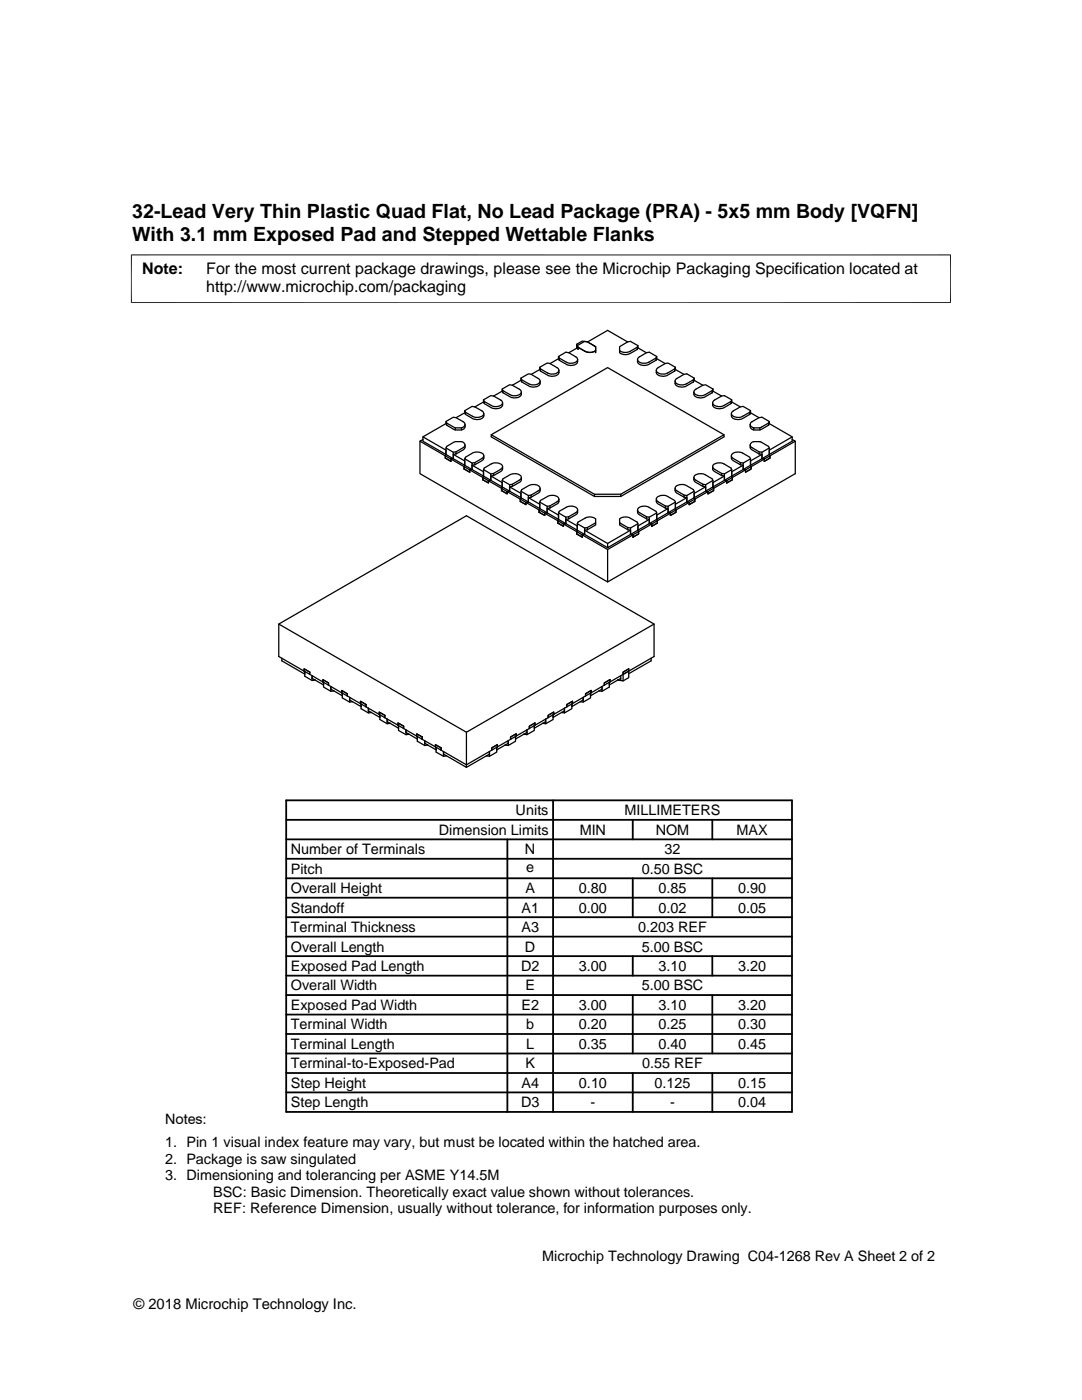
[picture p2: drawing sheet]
<svg xmlns="http://www.w3.org/2000/svg" width="216mm" height="279mm" viewBox="0 0 216 279" stroke-linecap="round" stroke-linejoin="round" font-family="sans-serif">
<g fill="none" stroke="#000" stroke-width=".25">
<path d="M96.5 79.8l.1 .7M100.2 78.1l.2 .3a3.1 3.1 0 0 0 3 .9 .84 .84 0 0 0 .6-1.1M100.2 77.6l.2 .8M100.2 78.1l-1.7 .9M100.4 78a4 4 0 0 0 2.4 1 1.08 1.08 0 0 0 1.2-.8 3 3 0 0 0-2.3-1.4l-1.5 .8v.5M103.9 75.5l.2 .7M103.9 75.9l.2 .3a3.1 3.1 0 0 0 3.1 .9 .85 .85 0 0 0 .6-1M103.9 75.9l-1.6 1M104.1 75.8l1.4 .8a1.7 1.7 0 0 0 2.2-.4l-.2-.6-1.5-.9-.6-.1-1.5 .9v.4M107.7 73.7l.1 .4a3.1 3.1 0 0 0 3.1 .9 .85 .85 0 0 0 .6-1.1M107.7 73.3l.1 .8M107.7 73.7l-1.7 1"/>
<path d="M107.8 73.6l1.5 .8a1.79 1.79 0 0 0 2.2-.4l-.2-.5-1.6-1h-.5l-1.5 .8v.4M111.4 71.1v.5M111.4 71.1l1.5-.8a2.99 2.99 0 0 1 2.3 1.4 1.19 1.19 0 0 1-1.6 .8l-2-1zM111.4 71.6l.2 .3a3.1 3.1 0 0 0 3.1 .9 .86 .86 0 0 0 .6-1.1M111.4 71.6l-1.7 1M111.6 71.5v.4M115.1 68.7l.2 .6v.4l-.1-.7M115.3 69.3l2 1h.7l.9-.4M117.2 68.2l4-2.3 4 2.3M118.6 69l.3 .2v1.2M118.6 69l-1.4-.8-.6-.1-1.4 .9v.4l-1.7 1M118.6 69l-1.4-.8-1-.1-1.1 .6v.8"/>
<path d="M127.1 69.3l-1.9 1h-.8l-.8-.4M127.2 71.7a1.1 1.1 0 0 0 1.5 1.2l.8-.2 1.4-.8M127.3 69.4v-.4l-1.5-.9-.5 .1-1.7 1v1.2l.2 .1a1.97 1.97 0 0 0 1.9 0l1.4-.8M127.3 69l-.2 .7M127.3 69.4l1.7 1M127.3 69.4l-.2 .3M130.9 71.5l-1.4 .8a1.51 1.51 0 0 1-2.3-.6l.4-.5 1.4-.8 .6-.1 1.4 .8v.5M131 73.9a1.1 1.1 0 0 0 1.5 1.2l.7-.2 1.4-.8M131 71.6l1.7 1M131 71.1l-.1 .8M131 71.6l-.1 .3M131.2 73.5l1.6-1h.5l1.5 .8-.2 .3-1.4 .8a1.7 1.7 0 0 1-2.2-.4z"/>
<path d="M134.6 73.6v.5M134.7 76.1a1.1 1.1 0 0 0 1.5 1.2l.8-.3 1.4-.8M134.8 73.7l1.7 1M134.8 73.3v.4M134.8 73.7l-.2 .4M138.4 75.8l-1.4 .8a1.79 1.79 0 0 1-2.3-.4l.1-.4 .3-.3 1.4-.8 .6-.1 1.4 .9v.4M138.5 78.2a1.09 1.09 0 0 0 1.5 1.2l.7-.2 1.4-.8M138.5 75.9l1.7 1M138.5 75.5l-.1 .7M138.5 75.9l-.1 .3M138.7 77.8l1.6-.9 .5-.1 1.5 .8-.2 .4a3.9 3.9 0 0 1-2.4 1 1.07 1.07 0 0 1-1.2-.8zM142.1 78v.4"/>
<path d="M142.3 78.1l1.7 .9M142.3 77.6v.5M142.3 78.1l-.2 .3M146 79.8l-.1 .7M83.8 88.1v6.4l37.4 21.6M84.4 87.7l-.6 .4 5.1 2.9 .1-.3v-1.3M88.9 91.4l1.1 .7v-.5l.4-.1M88.9 91.4v-.4l1.1 .6M88.9 91.4l.1-1.6-4.6-2.6v.9l6 3.4M88.9 91.4l1.1 .7v-.5M89 84.1l.1 .8M89 84.5v-.4l1.4-.8a3.4 3.4 0 0 1 2.4 1.2 .77 .77 0 0 1-.7 .9"/>
<path d="M89 84.5l.1 .4a3.1 3.1 0 0 0 3.4 .7l.3-.3v-.6M89 84.5l-4.6 2.7M89.1 84.4l1.7 1v.4M90.4 90.3l-1.4-.9 .1-.3a3.3 3.3 0 0 1 3.2-.9 .6 .6 0 0 1 .5 .5 .6 .6 0 0 1-.4 .6l-1.4 .9v.4M90.4 91.5l3.8 2.2M90.4 90.7l2.3 1.3-.1 1.6M90.8 85.4h1.3v.4M91 90.2l-.6 .1v1.2M91 90.6l-.6 .1v.8l-.4 .1M92.6 93.6l1.1 .6v-.4l.5-.1M92.6 93.6v-.5l1.1 .7M92.6 93.6l1.1 .6v-.4"/>
<path d="M92.7 82.4a3.6 3.6 0 0 0 2.4 1.3 1.1 1.1 0 0 0 1.4-1.2M92.7 82l.2 .7M92.7 91.6v1.3l-.1 .2-2.6-1.5M92.7 82.4l-1.7 1M92.8 88.8v.6l-.3 .3-1.5 .9M92.9 82.3a3.9 3.9 0 0 0 2.4 1 1.08 1.08 0 0 0 1.2-.8 2.87 2.87 0 0 0-2.3-1.4l-1.5 .9v.4M93.7 93.8l2.7 1.5v.5M94.2 92.8l2.3 1.3-.1 1.7M94.2 93.7l2.3 1.3-.1 .3 1.1 .6h.4l-1.4-.9v-1.3M94.2 92.4l-1.5-.8a3.2 3.2 0 0 1 3-1.3l.8 .4v.3l-.2 .4-1.6 .9v.5M94.7 92.3l-.5 .1v1.3M94.7 92.8h-.5v.9l-.5 .1"/>
<path d="M96.4 95.8l1.1 .6v-.5M96.5 80.2a3.6 3.6 0 0 0 2.3 1.4 1.1 1.1 0 0 0 1.5-1.2M96.5 80.2l-1.7 1M96.5 91l-.1 .8-1.7 1M96.6 80.1a3.9 3.9 0 0 0 2.5 1 1.08 1.08 0 0 0 1.2-.8 2.89 2.89 0 0 0-2.4-1.3l-1.4 .8v.4M97.9 94.6a2.94 2.94 0 0 0 2.4-1.4 1.2 1.2 0 0 0-1.7-.8l-2 1-.1 .3 1.4 .9v1.3l3.8 2.1M97.9 95l2.3 1.3-.1 1.6M98 86.8l20.6 11.8M98.5 94.5v.4M98.5 94.9l-.6 .1v.9h-.4M100.1 97.9l1.1 .7v-.5l.5-.1M100.1 97.9v-.4l1.1 .6"/>
<path d="M100.1 97.9l1.1 .7v-.5M100.2 95.9v1.3l-.1 .3-2.6-1.6M100.3 93.1l-.2 .8-1.6 1M101.7 97.2l2.2 1.3-.1 1.6M101.7 98l3.7 2.2M101.7 96.7l-1.5-.8 .2-.3 1.4-.9a1.5 1.5 0 0 1 2.2 .6l-.2 .4-1.6 .9v.5M102.2 96.6l-.5 .1v1.3M102.2 97.1l-.5 .1v.8l-.5 .1M103.9 98v1.3l-.1 .3-2.6-1.5M104 95.3v.5l-.2 .4-1.6 .9M105.4 98.9l-1.5-.9 .2-.3 1.4-.8a1.5 1.5 0 0 1 2.3 .6l-.3 .4-1.5 .9v.4M105.4 99.3l2.3 1.3-.1 1.6"/>
<path d="M106 98.8l-.6 .1v1.3M106 99.2l-.6 .1v.9l-.5 .1M107.8 97.5v.5l-.3 .3-1.5 .9M111.5 99.6v.6l-.2 .3-1.6 .9M123.9 98.6h-5.3v.5M131 99.6v.6l.2 .3 1.6 .9M134.7 97.5v.5l.3 .3 1.5 .9M136.5 99.2v-.4l-1.6-.9-.2-.4a1.2 1.2 0 0 1 1.7-.8l2 1 .1 .3v1.3M136.5 99.2l.6 .1v.9l.4 .1v.4M137.1 99.3l-2.3 1.3 .1 1.2M137.1 98.9v1.3l.4 .1-2.6 1.5M138.5 95.3v.5l.2 .4 1.6 .9"/>
<path d="M138.5 99.3l-3.7 2.2 .1 .3-1.1 .6-.5-.1-2.3 1.4M138.5 99.3l.1 .8-1.1 .6M138.5 98l-1.4 .9-.6-.1M138.6 99.6l-1.1 .7v.4M138.6 99.6v.5l-1.1 .6M140.3 97.1v-.5l-1.6-.9-.2-.4a1.2 1.2 0 0 1 1.6-.8l2 1.1 .2 .3v1.3M140.3 97.1l.5 .1v.8l.5 .1v.5M140.8 96.7v1.3l.5 .1-2.7 1.5M140.8 97.2l-2.3 1.3 .1 1.1M142.2 93.1l.1 .8 1.7 1M142.2 80.4a1.09 1.09 0 0 0 1.5 1.2l.8-.2 1.4-.9M142.3 97.2l.1 .7-1.1 .7"/>
<path d="M142.3 95.9l-1.5 .8-.5-.1M142.3 97.2l-3.8 2.1M142.4 97.5l-1.1 .6v.5M142.4 97.5v.4l-1.1 .7M144 94.9v-.4l-1.6-.9-.2-.4a1.2 1.2 0 0 1 1.7-.8l2 1 .1 .3v1.3M144 94.9l.5 .1v.9h.5v.5M144.5 86.8l-23.3-13.4-23.2 13.4v.4l20.6 11.9h5.3l20.6-11.9v-.4l-20.6 11.8v.5M144.5 95l-2.2 1.3 .1 1.2M144.5 94.6v1.3h.5l-2.6 1.6M145.9 80.1a3.9 3.9 0 0 1-2.5 1 1.07 1.07 0 0 1-1.2-.8 2.99 2.99 0 0 1 2.3-1.3l1.5 .8v.4M145.9 82.5a1.09 1.09 0 0 0 1.5 1.2l.8-.2 1.4-.8M145.9 91l.2 .8 1.6 1"/>
<path d="M146 80.2l1.7 1M146 95l.1 .8-1.1 .6M146 93.7l-1.5 .9-.5-.1M146 95l-3.7 2.2M146 80.2l-.1 .3M146.1 95.3l-1.1 .6v.5M146.1 95.3v.5l-1.1 .6M146.2 82.1l1.5-.9 .6-.1 1.5 .9-.2 .3a3.9 3.9 0 0 1-2.4 1 1.06 1.06 0 0 1-1.3-.8zM147.7 92.8h.6v.9l.5 .1v.4M148.3 92.4l1.5-.8v1.3l-1.5 .8zM148.3 92.4l-.6-.1v.5M148.3 92.8l-2.3 1.3 .1 1.2"/>
<path d="M148.8 94.2v-.4l-2.7 1.5M149.6 82.3v.4M149.7 88.8v.6l.2 .3 1.6 .9M149.7 84.7l.1 .7 .6 .4a3.4 3.4 0 0 0 3-.9M149.8 91.6l-.2-.4-1.4-.8a1.55 1.55 0 0 0-2.3 .6l.3 .4 1.5 .9M149.8 82v.4M149.8 82.4l1.6 1M149.8 82.4l-.2 .3M149.9 93.1v.5l-1.1 .6M151.5 90.6v-.4l-1.6-1-.2-.3a.78 .78 0 0 1 .7-.8 3.1 3.1 0 0 1 3.1 1.3l.1 2-1.1 .7M151.5 90.6l.5 .1v.8l.5 .1v.5M151.6 85.4h-1.2v.4"/>
<path d="M151.6 85.4v.4M152 90.7l-2.2 1.3 .1 1.1M152 90.3v1.2l.5 .1-2.6 1.5M153.4 84.4l-1.8 1M153.5 84.5v-.4l-1.5-.8a3.3 3.3 0 0 0-2.3 1.3 .78 .78 0 0 0 .7 .8M153.5 84.5l4.6 2.7v.9l-8.3 4.8 .1 .2-1.1 .7-.5-.1-2.3 1.3M153.5 89.4l-1.5 .9-.5-.1M153.5 84.1l-.1 .8M153.5 84.5l-.1 .4M153.6 91l-1.1 .6v.5M153.6 91v.4l-1.1 .7M158.1 87.2l-4.6 2.6 .1 1.2"/>
<path d="M158.1 87.7l.6 .4-5.1 2.9M158.7 88.1v6.4l-37.5 21.6v-6.4M103.8 100.1l1.1 .6v-.4l.5-.1M103.8 100.1v-.5l1.1 .7M103.8 100.1l1.1 .6v-.4M105.4 100.2l3.8 2.1M107.6 102.2l1.1 .7v-.5l.5-.1M107.6 102.2v-.4l1.1 .6M107.6 102.2l1.1 .7v-.5M107.7 100.2v1.3l-.1 .3-2.7-1.5M108.7 102.4l2.6 1.5v.5M109.2 101.5l2.2 1.3-.1 1.6"/>
<path d="M109.2 102.3l2.2 1.4-.1 .2 1.1 .7 .5-.1-1.5-.8v-1.3M109.2 101l-1.5-.8 .1-.3 1.5-.8a1.53 1.53 0 0 1 2.2 .6l-.4 .5-1.4 .8v.4M109.7 101h-.5v1.3M109.7 101.4l-.5 .1v.8l-.5 .1M111.3 104.4l1.1 .6v-.4M112.9 103.2l.6-.1 1.4-.8a.63 .63 0 0 0 .3-.7 .63 .63 0 0 0-.6-.5l-.6-.1-.8 .1-1.6 .9-.2 .4 1.5 .8v1.3l8.3 4.8M112.9 103.7l2.3 1.3-.1 1.6M113.5 103.1v.4M113.5 103.5l-.6 .2v.8l-.5 .1M115.1 106.6v-.5l1.1 .6M115.1 106.6l1.1 .6v-.5M115.2 104.5v1.3l-.1 .3-2.7-1.5"/>
<path d="M115.3 101.8l-.2 .8-1.6 .9M116.6 105.8l4.6 2.7M116.6 105.4l-1.4-.9 .1-.3 2-1h.7l.7 .3 .2 .1v1.1l-1.7 1M117.2 105.3l-.6 .1v1.3h-.4v.5l-1.1-.6M117.2 105.7l-.6 .1v.9h-.4M118.9 104.3l-1.7 1v.4M123.6 104.3v-.7l.2-.1a1.94 1.94 0 0 1 1.9-.1l1.4 .8 .2 .3v1.3M123.6 104.3l1.7 1v.4l-1.7-1zM125.3 105.7l.5 .1v.9h.5v.5M125.8 105.4v1.3h.5l-5.1 3-5-3M125.8 105.8l-4.6 2.7v.8l6.1-3.5M127.2 101.8v.5l.3 .4 1.5 .8"/>
<path d="M127.3 105.8l.1 .8-1.1 .6M127.3 104.5l-1.5 .9-.5-.1M127.4 106.1l-1.1 .6v.5M127.4 106.1v.5l-1.1 .6M129 103.5v-.4l-1.6-.9a.68 .68 0 0 1-.1-.8 .68 .68 0 0 1 .8-.3h1.2l1.6 .9 .1 .4v1.3M129 103.5l.6 .2v.8l.4 .1v.4M129.6 103.2v1.3l.4 .1-2.6 1.5M129.6 103.7l-2.3 1.3 .1 1.1M131 103.7l.2 .7-1.2 .6M131 102.4l-1.4 .8-.6-.1M131 103.7l-3.7 2.1M131.2 103.9l-1.2 .7v.4"/>
<path d="M131.2 103.9v.5l-1.2 .6M132.8 101.4l.5 .1v.8l.5 .1v.5M133.3 101l1.5-.8v1.3l-1.5 .8zM133.3 101h-.5v.4M133.3 101.5l-2.3 1.3 .2 1.1M133.8 102.9v-.5l-2.6 1.5M134.8 100.2l-.2-.3a3.6 3.6 0 0 0-2.4-1 1.04 1.04 0 0 0-1.2 .8l.3 .5 1.5 .8M134.9 101.8v.4l-1.1 .7M55.6 124.5l37.5 21.6 37.4-21.6M56.2 131.4v.5l4.6 2.6M60.7 133.9l-5.1-2.9v-6.5l37.5-21.6 37.4 21.6v6.5l-8.8 5.1v-.5M60.7 133.9l1.1 .7v-.5"/>
<path d="M60.7 133.9v-.4l1.1 .6M60.8 134v1l1.5 .8 .5-.1M61.8 134.1v.5l2.6 1.5M62.3 135.4l2.3 1.3v-.5v.9l1.4 .9 .6-.1M62.3 134.9v.9M62.8 135.7h.1M64.4 136.1l1.2 .6M64.4 136.1v-.5l1.2 .7v.4M65.6 136.7l2.6 1.6M66 137.5l2.3 1.4M66 137v1M68.2 138.3l1.1 .6v-.4"/>
<path d="M68.2 138.3v-.5l1.1 .7M68.3 138.3v1l1.5 .8 .5-.1M69.3 138.5v.4l2.6 1.5M69.8 139.7l2.3 1.3M69.8 139.2v.9M116.8 138.5l1.2-.7v.5l-1.2 .6zM119.6 137.9h.1M120.1 137.5l-2.3 1.4v-.6v1l-1.4 .8v-.9v.5l-2.3 1.3v-.5v.9l-1.5 .9v-1v.6l-2.2 1.3v-.5v.9l-1.5 .8v-.9v.5l-2.3 1.3v-.5v1l-1.5 .8v-.9v.5l-2.2 1.3v-.5v.9l-1.5 .9v-1v.5l-2.3 1.3v-.5v1l-1.4 .8v-.9v.5l-4.6 2.6M120.1 137v1M120.6 136.7l-2.6 1.6v-.5l-1.2 .7v.4l-2.6 1.5v-.4l-1.1 .6v.5l-2.6 1.5v-.5l-1.1 .7v.4l-2.7 1.5v-.4l-1.1 .6v.5l-2.6 1.5v-.4l-1.1 .6v.5l-2.6 1.5v-.5l-1.2 .6v.5l-5 2.9-5.1-2.9v-.5M121.6 136.2v.9l-1.5 .9-.6-.1M121.7 135.6l-1.1 .7v.4"/>
<path d="M121.7 135.6v.5l-1.1 .6M123.3 135.7h.1M123.3 135.7l1 .2v-1.8l1.2-.6v1.7l-1.2 .7M123.9 135.4l-2.3 1.3M123.9 134.9v.9l-.6-.1M124.3 134.1l1.2-.6v.4l-1.2 .7zM129.9 131.4v.5l-4.4 2.6M70.3 140h.1M71.9 140.4l1.1 .7v-.5M71.9 140.4v-.4l1.1 .6M72.1 140.5v.9l1.4 .9 .6-.1M73 140.6v.5l2.7 1.5"/>
<path d="M73.5 141.9l2.3 1.3M73.5 141.3v1M75.7 142.6l1.1 .6v-.4M75.7 142.6v-.5l1.1 .7M75.8 142.7v.9l1.5 .8 .5-.1M76.8 142.8v.4l2.6 1.5M77.3 144l2.2 1.3v-.5v1l1.5 .8 .6-.1M77.3 143.5v.9M79.4 144.7l1.1 .7M79.4 144.7v-.4l1.1 .6v.5M80.5 145.4l2.6 1.5M81 146.2l2.3 1.3"/>
<path d="M81 145.7v.9M83.1 146.9l1.2 .7v-.5M83.1 146.9v-.4l1.2 .6M83.3 147v.9l1.5 .9 .5-.1M84.3 147.1v.5l2.6 1.5M84.8 148.3l2.2 1.3M84.8 147.8v1M85.3 148.7h.1M86.9 149.1l1.1 .6v-.5M86.9 149.1v-.5l1.1 .6M87 149.1v1l1.5 .8h.5M88.5 150v.9"/>
<path d="M89 150.8h.1M93.1 146.1v7l-4.6-2.6M97.1 150.8v.1M97.1 150.8l.6 .1M98.1 149.2l1.2-.6v.5l-1.2 .6zM100.8 148.7l.6 .1M101.9 147.1l1.1-.6v.4l-1.1 .7zM104.6 146.5h.1M104.6 146.5l.5 .1M105.6 144.9l1.1-.6v.4l-1.1 .7zM108.3 144.4h.1M108.3 144.3l.6 .1"/>
<path d="M109.4 142.8l1.1-.7v.5l-1.1 .6zM112.1 142.2h.1M112.1 142.2l.5 .1M113.1 140.6l1.1-.6v.4l-1.1 .7zM115.8 140l.6 .1"/>
</g>
<path d="M26.1 50.9h163.7M26.2 50.8v9.7M189.7 50.8v9.7M26.1 60.4h163.7" fill="none" stroke="#000" stroke-width=".2"/>
<g fill="none" stroke="#000" stroke-width=".36">
<path d="M57.1 159.7h100.9v62.2h-100.9zM110.4 159.7v62.2M57.1 179.2h100.9M57.1 175.3h100.9M57.1 171.4h100.9M57.1 167.5h100.9M57.1 163.6h100.9M101.2 167.5v54.4M126.3 163.6v3.9M126.3 175.3v7.7M142.1 163.6v3.9M142.1 175.3v7.7"/>
<path d="M57.1 190.8h100.9M57.1 186.9h100.9M57.1 183h100.9M57.1 198.6h100.9M57.1 194.7h100.9M126.3 190.8v3.9M126.3 198.6v11.6M142.1 190.8v3.9M142.1 198.6v11.6M57.1 206.4h100.9M57.1 214.1h100.9M57.1 202.5h100.9"/>
<path d="M57.1 210.2h100.9M57.1 218h100.9M126.3 214.1v7.8M142.1 214.1v7.8"/>
</g>
<g font-size="3.9">
<text x="26.4" y="43.5">32-Lead Very Thin Plastic Quad Flat, No Lead Package (PRA) - 5x5 mm Body [VQFN]</text>
<text x="26.4" y="48">With 3.1 mm Exposed Pad and Stepped Wettable Flanks</text>
</g>
<g font-size="3.2">
<text x="28.4" y="54.6">Note:</text>
<text x="41.1" y="58.3">http://www.microchip.com/packaging</text>
<text x="41.1" y="54.6">For the most current package drawings, please see the Microchip Packaging Specification located at</text>
</g>
<g font-size="2.9">
<text x="87.6" y="166.6">Dimension Limits</text>
<text x="102.9" y="162.7">Units</text>
<text x="115.7" y="166.6">MIN</text>
<text x="124.6" y="162.7">MILLIMETERS</text>
<text x="130.8" y="166.6">NOM</text>
<text x="147" y="166.6">MAX</text>
<text x="58" y="170.5">Number of Terminals</text>
<text x="104.8" y="170.5">N</text>
<text x="132.6" y="170.5">32</text>
<text x="58" y="178.2">Overall Height</text>
<text x="58" y="174.4">Pitch</text>
<text x="104.8" y="178.2">A</text>
<text x="105" y="174.1">e</text>
<text x="115.5" y="178.2">0.80</text>
<text x="128" y="174.4">0.50 BSC</text>
<text x="131.4" y="178.2">0.85</text>
<text x="147.3" y="178.2">0.90</text>
<text x="58" y="182.1">Standoff</text>
<text x="104.1" y="182.1">A1</text>
<text x="115.5" y="182.1">0.00</text>
<text x="131.4" y="182.1">0.02</text>
<text x="147.3" y="182.1">0.05</text>
<text x="58" y="186">Terminal Thickness</text>
<text x="58" y="189.9">Overall Length</text>
<text x="104.1" y="186">A3</text>
<text x="104.8" y="189.9">D</text>
<text x="127.3" y="186">0.203 REF</text>
<text x="128" y="189.9">5.00 BSC</text>
<text x="58" y="197.7">Overall Width</text>
<text x="58" y="193.8">Exposed Pad Length</text>
<text x="104" y="193.8">D2</text>
<text x="104.8" y="197.7">E</text>
<text x="115.5" y="193.8">3.00</text>
<text x="128" y="197.7">5.00 BSC</text>
<text x="131.4" y="193.8">3.10</text>
<text x="147.3" y="193.8">3.20</text>
<text x="58" y="201.6">Exposed Pad Width</text>
<text x="104" y="201.6">E2</text>
<text x="115.5" y="201.6">3.00</text>
<text x="131.4" y="201.6">3.10</text>
<text x="147.3" y="201.6">3.20</text>
<text x="58" y="205.4">Terminal Width</text>
<text x="58" y="209.3">Terminal Length</text>
<text x="105" y="205.4">b</text>
<text x="105" y="209.3">L</text>
<text x="115.5" y="209.3">0.35</text>
<text x="115.5" y="205.4">0.20</text>
<text x="131.4" y="205.4">0.25</text>
<text x="131.4" y="209.3">0.40</text>
<text x="147.3" y="209.3">0.45</text>
<text x="147.3" y="205.4">0.30</text>
<text x="58" y="213.2">Terminal-to-Exposed-Pad</text>
<text x="104.8" y="213.2">K</text>
<text x="128.1" y="213.2">0.55 REF</text>
<text x="58" y="217.1">Step Height</text>
<text x="58" y="221">Step Length</text>
<text x="104" y="221">D3</text>
<text x="104.1" y="217.1">A4</text>
<text x="115.5" y="217.1">0.10</text>
<text x="117.8" y="221">-</text>
<text x="130.6" y="217.1">0.125</text>
<text x="133.7" y="221">-</text>
<text x="147.3" y="221">0.04</text>
<text x="147.3" y="217.1">0.15</text>
<text x="32.9" y="224.3">Notes:</text>
<text x="32.9" y="228.9">1. Pin 1 visual index feature may vary, but must be located within the hatched area.</text>
<text x="32.9" y="232.2">2. Package is saw singulated</text>
<text x="32.9" y="235.5">3. Dimensioning and tolerancing per ASME Y14.5M</text>
<text x="42.5" y="238.8">BSC: Basic Dimension. Theoretically exact value shown without tolerances.</text>
<text x="42.5" y="242.2">REF: Reference Dimension, usually without tolerance, for information purposes only.</text>
<text x="108.2" y="251.7">Microchip Technology Drawing C04-1268 Rev A Sheet 2 of 2</text>
<text x="26.6" y="261.3">© 2018 Microchip Technology Inc.</text>
</g>
</svg>
